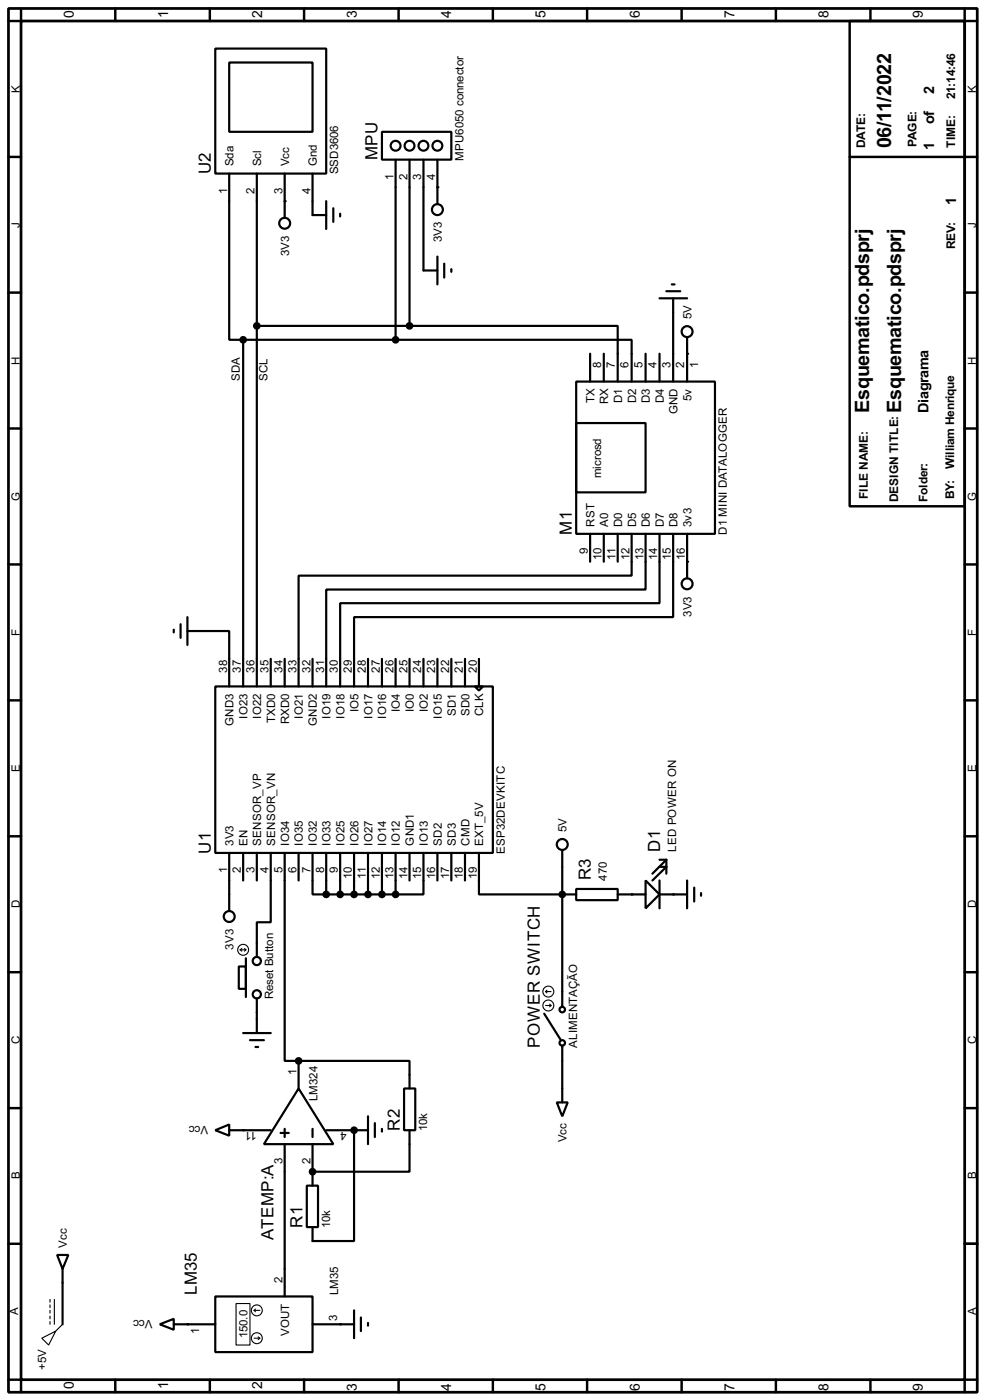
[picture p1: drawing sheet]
<svg xmlns="http://www.w3.org/2000/svg" width="180mm" height="256mm" viewBox="0 0 180 256" stroke-linecap="round" stroke-linejoin="round" font-family="sans-serif">
<path d="M1.6 1.6h177.3v253.5h-177.3zM3.9 3.9h172.7v248.9h-172.7z" fill="none" stroke="#000" stroke-width=".5"/>
<g fill="none" stroke="#000" stroke-width=".45">
<path d="M3.9 1.6v2.3h-2.3M21.1 1.6v2.3M38.4 1.6v2.3M55.7 1.6v2.3M73 1.6v2.3M90.2 1.6v2.3M107.5 1.6v2.3M124.8 1.6v2.3M142 1.6v2.3M155.5 3.9h21.1v88.9h-21.1zM159.3 1.6v2.3M176.6 1.6v2.3h2.3"/>
<path d="M1.6 28.8h2.3M155.5 28.8h23.4M1.6 53.6h2.3M176.6 53.6h2.3M1.6 78.5h2.3M176.6 78.5h2.3M1.6 103.4h2.3M176.6 103.4h2.3M1.6 128.3h2.3M176.6 128.3h2.3M1.6 153.2h2.3M176.6 153.2h2.3"/>
<path d="M1.6 178.1h2.3M176.6 178.1h2.3M1.6 203h2.3M176.6 203h2.3M1.6 227.9h2.3M176.6 227.9h2.3M1.6 252.8h2.3v2.3M21.1 252.8v2.3M38.4 252.8v2.3M55.7 252.8v2.3M73 252.8v2.3M90.2 252.8v2.3"/>
<path d="M107.5 252.8v2.3M124.8 252.8v2.3M142 252.8v2.3M159.3 252.8v2.3M178.9 252.8h-2.3v2.3"/>
</g>
<g fill="none" stroke="#000" stroke-width=".4">
<path d="M39.4 8.9h20.3v22.9h-20.3zM42 11.5h15.2v12.7h-15.2zM42 31.8v30.5h2.5M47 31.8v94M52.1 31.8v8.1M57.2 31.8v7.6h2.5M59.7 36.9v5.1M61 38.2v2.5M62.3 39.2v.5M69.9 24.2h12.7v5.1h-12.7zM72.4 29.3v33M75 29.3v30.4"/>
<path d="M77.5 29.3v20.3h2.6M80.1 29.3v8.1M47 59.7h28M75 59.7h38.1v10.2M80.1 47v5.1M81.3 48.3v2.6M82.6 49.3v.5M120.7 54.7h5.1M122 53.4h2.5M123 52.1h.5M123.2 54.7v15.2M44.5 62.3v63.5"/>
<path d="M44.5 62.3h27.9M72.4 62.3h43.2v7.6M105.5 69.9h25.4v27.9h-25.4zM105.5 77.5h12.7v12.7h-12.7zM108 64.8v5.1M110.5 64.8v5.1M118.2 64.8v5.1M120.7 64.8v5.1M125.8 61.8v8.1M108 97.8v5.1M110.5 97.8v5.1M113.1 97.8v5.1"/>
<path d="M115.6 97.8v7.7h-60.9v20.3M118.2 97.8v10.2h-58.5v17.8M120.7 97.8v12.7h-58.4v15.3M123.2 97.8v15.3h-58.4v12.7M125.8 97.8v8.2M31.8 115.4v.5M33.1 114.4v2.5M34.3 115.6h7.7v10.2M34.3 113.1v5.1M39.4 125.8h50.8v30.5h-50.8zM49.6 120.7v5.1M52.1 120.7v5.1"/>
<path d="M57.2 120.7v5.1M67.4 120.7v5.1M69.9 120.7v5.1M72.4 120.7v5.1M75 120.7v5.1M77.5 120.7v5.1M80.1 120.7v5.1M82.6 120.7v5.1M85.1 120.7v5.1M86.9 125.8h1.5l-.7 .7zM87.7 120.7v5.1M42 156.3v10.6"/>
<path d="M44.5 156.3v5M47 156.3v5M49.6 156.3v12.7h-2.6v6.3M52.1 156.3v38.1h2.6M54.7 156.3v5M57.2 156.3v7.6h2.5M59.7 156.3v7.6M62.3 156.3v7.6M64.8 156.3v7.6M67.4 156.3v7.6M69.9 156.3v7.6M72.4 156.3v7.6"/>
<path d="M75 156.3v5M77.5 156.3v7.6h-5.1M80.1 156.3v5M82.6 156.3v5M85.1 156.3v5M87.7 156.3v7.6h17.8M102.9 155.8v28.7M120.7 158.8h1.3l-2.6 2.5M120.7 157.5h1.3M122 157.5l-2.6 2.6M122 157.5v2.6M43.7 177.1h1.3v4.1h-1.3z"/>
<path d="M45 175.6v7.1M59.7 163.9h12.7M105.5 162.9h7.6v2h-7.6zM113.1 163.9h5.1M118.2 161.3l2.5 2.6-2.5 2.5zM120.7 163.9h5.1M120.7 161.3v5.1M125.8 161.3v5.1M127.1 162.6v2.6M128.3 163.6v.5M44.5 189.3h5.1M45.8 190.6h2.5"/>
<path d="M46.8 191.8h.5M47 182.9v6.4M54.7 199.4l6.3 10.2h-12.7zM54.7 194.4h20.3v5M54.7 194.4v5M74 199.4h2v7.7h-2zM99.6 185.7l3.1 4.9M102.9 191.6v10.4M39.4 207.1l2.6-1.1v2.1zM42 207.1h7.6M51.4 207.6h1.5M52.1 206.8v1.5"/>
<path d="M52.1 209.6v27.9M56.2 217.2h2v7.6h-2zM57.2 206.8v1.5M57.2 209.6v7.6M59.7 207.1h7.7M64.8 207.1v20.3h-7.6v-2.6M67.4 204.5v5.1M68.6 205.8v2.5M69.9 206.8v.5M75 207.1v7.6h-17.8M101.9 202h2l-1 2.5zM10.5 229.9h2l-1 2.6z"/>
<path d="M11.5 232.5v10.1M39.4 237.5h17.8v10.2h-17.8zM29.3 242.6l2.5-1v2zM31.8 242.6h7.6M57.2 242.6h7.6M64.8 240.1v5.1M66.1 241.4v2.5M67.4 242.4v.5"/>
<circle cx="72.4" cy="26.7" r=".9"/>
<circle cx="74.9" cy="26.7" r=".9"/>
<circle cx="77.5" cy="26.7" r=".9"/>
<circle cx="80" cy="38.4" r="1"/>
<circle cx="80" cy="26.7" r=".9"/>
<circle cx="52.1" cy="40.9" r="1"/>
<circle cx="125.7" cy="60.8" r="1"/>
<circle cx="125.7" cy="107" r="1"/>
<circle cx="102.9" cy="154.7" r="1"/>
<circle cx="41.9" cy="167.9" r="1"/>
<circle cx="47" cy="176.1" r=".75"/>
<circle cx="47" cy="182.2" r=".75"/>
<circle cx="102.9" cy="185" r=".5"/>
<circle cx="102.9" cy="191.1" r=".5"/>
</g>
<g fill="#000">
<circle cx="52.1" cy="36.9" r=".2"/>
<circle cx="80.1" cy="34.3" r=".2"/>
<circle cx="125.8" cy="64.8" r=".2"/>
<circle cx="125.8" cy="102.9" r=".2"/>
<circle cx="102.9" cy="163.9" r=".2"/>
<circle cx="115.6" cy="163.9" r=".2"/>
<circle cx="123.2" cy="163.9" r=".2"/>
<circle cx="54.7" cy="194.4" r=".2"/>
<circle cx="44.5" cy="207.1" r=".2"/>
<circle cx="57.2" cy="214.7" r=".2"/>
<circle cx="64.8" cy="207.1" r=".2"/>
<circle cx="34.3" cy="242.6" r=".2"/>
<circle cx="62.3" cy="242.6" r=".2"/>
</g>
<g fill="#000" stroke="#000" stroke-width=".4">
<circle cx="47" cy="59.7" r=".5"/>
<circle cx="74.9" cy="59.7" r=".5"/>
<circle cx="44.5" cy="62.3" r=".5"/>
<circle cx="72.4" cy="62.3" r=".5"/>
<circle cx="59.7" cy="163.9" r=".5"/>
<circle cx="62.2" cy="163.9" r=".5"/>
<circle cx="64.8" cy="163.9" r=".5"/>
<circle cx="67.3" cy="163.9" r=".5"/>
<circle cx="69.9" cy="163.9" r=".5"/>
<circle cx="72.4" cy="163.9" r=".5"/>
<circle cx="102.9" cy="163.9" r=".5"/>
<circle cx="54.6" cy="194.4" r=".5"/>
<circle cx="57.2" cy="214.7" r=".5"/>
<circle cx="64.8" cy="207.1" r=".5"/>
</g>
<g fill="none" stroke="#000" stroke-width=".2">
<path d="M44 174h1M44 174l.3 .3M44.3 173.8l-.3 .2M44.8 173.8l.2 .2M45 174l-.2 .3M99.9 184.2h1M99.9 181.7l.2 .2M99.9 181.7h1M100.1 181.4l-.2 .3M100.6 184l.3 .2M100.9 184.2l-.3 .3M9.2 238.1v.5"/>
<path d="M9.2 239.1v.5M10 238.1v4.5M43.2 238.8h2.6v7.6h-2.6zM46.8 239.8l-.3 .3M7.7 245.2l2.5-1.3-1.3 2.5zM9.2 240.1v.5M9.2 241.1v.5M9.2 242.1v.5M11.5 242.6l-1.3 1.3M46.5 240.1l.3 .2M46.5 240.1h1.1M46.5 245.2h1.1"/>
<path d="M47.3 244.9l.3 .3M47.6 245.2l-.3 .2"/>
<circle cx="44.5" cy="174" r="1"/>
<circle cx="100.3" cy="184.2" r="1"/>
<circle cx="100.3" cy="181.7" r="1"/>
<circle cx="47" cy="240.1" r="1"/>
<circle cx="47" cy="245.2" r="1"/>
</g>
<g font-size="4.1">
<text x="163.1" y="27.2" transform="rotate(-90 163.1 27.2)">06/11/2022</text>
<text x="159.1" y="75.6" transform="rotate(-90 159.1 75.6)">Esquematico.pdsprj</text>
<text x="164.9" y="75.6" transform="rotate(-90 164.9 75.6)">Esquematico.pdsprj</text>
</g>
<g font-size="3.5">
<text x="69.1" y="29.4" transform="rotate(-90 69.1 29.4)">MPU</text>
<text x="38.6" y="31.9" transform="rotate(-90 38.6 31.9)">U2</text>
<text x="104.7" y="97.9" transform="rotate(-90 104.7 97.9)">M1</text>
<text x="120.8" y="156" transform="rotate(-90 120.8 156)">D1</text>
<text x="38.6" y="156.4" transform="rotate(-90 38.6 156.4)">U1</text>
<text x="108.1" y="161.3" transform="rotate(-90 108.1 161.3)">R3</text>
<text x="98.8" y="191.9" transform="rotate(-90 98.8 191.9)">POWER SWITCH</text>
<text x="73.2" y="207.2" transform="rotate(-90 73.2 207.2)">R2</text>
<text x="50" y="227.1" transform="rotate(-90 50 227.1)">ATEMP:A</text>
<text x="55.3" y="224.9" transform="rotate(-90 55.3 224.9)">R1</text>
<text x="36" y="237.2" transform="rotate(-90 36 237.2)">LM35</text>
</g>
<g font-size="3">
<text x="171" y="17.3" transform="rotate(-90 171 17.3)">2</text>
<text x="171" y="22.8" transform="rotate(-90 171 22.8)">of</text>
<text x="171" y="27.4" transform="rotate(-90 171 27.4)">1</text>
<text x="175" y="37.5" transform="rotate(-90 175 37.5)">1</text>
<text x="170" y="75.7" transform="rotate(-90 170 75.7)">Diagrama</text>
</g>
<g font-size="2.9">
<text x="13.5" y="3.3" transform="rotate(-90 13.5 3.3)">0</text>
<text x="30.8" y="3.2" transform="rotate(-90 30.8 3.2)">1</text>
<text x="48" y="3.3" transform="rotate(-90 48 3.3)">2</text>
<text x="65.3" y="3.2" transform="rotate(-90 65.3 3.2)">3</text>
<text x="82.6" y="3.2" transform="rotate(-90 82.6 3.2)">4</text>
<text x="99.8" y="3.2" transform="rotate(-90 99.8 3.2)">5</text>
<text x="117.1" y="3.3" transform="rotate(-90 117.1 3.3)">6</text>
<text x="134.4" y="3.2" transform="rotate(-90 134.4 3.2)">7</text>
<text x="151.7" y="3.3" transform="rotate(-90 151.7 3.3)">8</text>
<text x="168.9" y="3.3" transform="rotate(-90 168.9 3.3)">9</text>
<text x="13.5" y="254.5" transform="rotate(-90 13.5 254.5)">0</text>
<text x="30.7" y="254.5" transform="rotate(-90 30.7 254.5)">1</text>
<text x="48" y="254.5" transform="rotate(-90 48 254.5)">2</text>
<text x="65.3" y="254.8" transform="rotate(-90 65.3 254.8)">3</text>
<text x="82.6" y="254.8" transform="rotate(-90 82.6 254.8)">4</text>
<text x="99.9" y="254.8" transform="rotate(-90 99.9 254.8)">5</text>
<text x="117.1" y="254.7" transform="rotate(-90 117.1 254.7)">6</text>
<text x="134.4" y="254.8" transform="rotate(-90 134.4 254.8)">7</text>
<text x="151.7" y="254.7" transform="rotate(-90 151.7 254.7)">8</text>
<text x="168.9" y="254.8" transform="rotate(-90 168.9 254.8)">9</text>
</g>
<g font-size="2.5">
<text x="174.8" y="18.1" transform="rotate(-90 174.8 18.1)">21:14:46</text>
<text x="158.4" y="27.2" transform="rotate(-90 158.4 27.2)">DATE:</text>
<text x="167.8" y="26.9" transform="rotate(-90 167.8 26.9)">PAGE:</text>
<text x="174.8" y="27.1" transform="rotate(-90 174.8 27.1)">TIME:</text>
<text x="174.8" y="45.7" transform="rotate(-90 174.8 45.7)">REV:</text>
<text x="174.6" y="85.9" transform="rotate(-90 174.6 85.9)">William Henrique</text>
<text x="158.9" y="91.4" transform="rotate(-90 158.9 91.4)">FILE NAME:</text>
<text x="164.4" y="92" transform="rotate(-90 164.4 92)">DESIGN TITLE:</text>
<text x="169.8" y="92" transform="rotate(-90 169.8 92)">Folder:</text>
<text x="174.6" y="91.4" transform="rotate(-90 174.6 91.4)">BY:</text>
</g>
<g font-size="2.4">
<text x="3.6" y="17" transform="rotate(-90 3.6 17)">K</text>
<text x="178.7" y="17" transform="rotate(-90 178.7 17)">K</text>
<text x="84.8" y="29.4" transform="rotate(-90 84.8 29.4)">MPU6050 connector</text>
<text x="41.6" y="35.5" transform="rotate(-90 41.6 35.5)">1</text>
<text x="42.8" y="30.5" transform="rotate(-90 42.8 30.5)">Sda</text>
<text x="46.6" y="35.5" transform="rotate(-90 46.6 35.5)">2</text>
<text x="47.8" y="30.5" transform="rotate(-90 47.8 30.5)">Scl</text>
<text x="51.7" y="35.4" transform="rotate(-90 51.7 35.4)">3</text>
<text x="52.9" y="30.5" transform="rotate(-90 52.9 30.5)">Vcc</text>
<text x="56.8" y="35.4" transform="rotate(-90 56.8 35.4)">4</text>
<text x="58" y="30.5" transform="rotate(-90 58 30.5)">Gnd</text>
<text x="61.9" y="32" transform="rotate(-90 61.9 32)">SSD3606</text>
<text x="72" y="32.9" transform="rotate(-90 72 32.9)">1</text>
<text x="74.6" y="33" transform="rotate(-90 74.6 33)">2</text>
<text x="77.1" y="32.9" transform="rotate(-90 77.1 32.9)">3</text>
<text x="79.7" y="33" transform="rotate(-90 79.7 33)">4</text>
<text x="3.6" y="41.7" transform="rotate(-90 3.6 41.7)">J</text>
<text x="178.7" y="41.7" transform="rotate(-90 178.7 41.7)">J</text>
<text x="52.9" y="47" transform="rotate(-90 52.9 47)">3V3</text>
<text x="80.9" y="44.4" transform="rotate(-90 80.9 44.4)">3V3</text>
<text x="126.6" y="58.5" transform="rotate(-90 126.6 58.5)">5V</text>
<text x="3.6" y="66.8" transform="rotate(-90 3.6 66.8)">H</text>
<text x="43.9" y="69.9" transform="rotate(-90 43.9 69.9)">SDA</text>
<text x="48.9" y="69.9" transform="rotate(-90 48.9 69.9)">SCL</text>
<text x="110" y="67.4" transform="rotate(-90 110 67.4)">8</text>
<text x="112.5" y="67.4" transform="rotate(-90 112.5 67.4)">7</text>
<text x="115" y="67.3" transform="rotate(-90 115 67.3)">6</text>
<text x="117.6" y="67.4" transform="rotate(-90 117.6 67.4)">5</text>
<text x="120.2" y="67.4" transform="rotate(-90 120.2 67.4)">4</text>
<text x="122.7" y="67.4" transform="rotate(-90 122.7 67.4)">3</text>
<text x="125.2" y="67.4" transform="rotate(-90 125.2 67.4)">2</text>
<text x="127.7" y="67.3" transform="rotate(-90 127.7 67.3)">1</text>
<text x="178.7" y="66.8" transform="rotate(-90 178.7 66.8)">H</text>
<text x="108.8" y="73.9" transform="rotate(-90 108.8 73.9)">TX</text>
<text x="111.3" y="74.1" transform="rotate(-90 111.3 74.1)">RX</text>
<text x="113.9" y="73.8" transform="rotate(-90 113.9 73.8)">D1</text>
<text x="116.4" y="73.8" transform="rotate(-90 116.4 73.8)">D2</text>
<text x="119" y="73.8" transform="rotate(-90 119 73.8)">D3</text>
<text x="121.5" y="73.8" transform="rotate(-90 121.5 73.8)">D4</text>
<text x="124" y="75.9" transform="rotate(-90 124 75.9)">GND</text>
<text x="126.6" y="73.4" transform="rotate(-90 126.6 73.4)">5v</text>
<text x="110" y="87.7" transform="rotate(-90 110 87.7)">microsd</text>
<text x="3.6" y="91.8" transform="rotate(-90 3.6 91.8)">G</text>
<text x="178.7" y="91.8" transform="rotate(-90 178.7 91.8)">G</text>
<text x="107.6" y="101.5" transform="rotate(-90 107.6 101.5)">9</text>
<text x="108.8" y="96.5" transform="rotate(-90 108.8 96.5)">RST</text>
<text x="111.3" y="96.5" transform="rotate(-90 111.3 96.5)">A0</text>
<text x="113.9" y="96.5" transform="rotate(-90 113.9 96.5)">D0</text>
<text x="116.4" y="96.5" transform="rotate(-90 116.4 96.5)">D5</text>
<text x="119" y="96.5" transform="rotate(-90 119 96.5)">D6</text>
<text x="121.5" y="96.5" transform="rotate(-90 121.5 96.5)">D7</text>
<text x="124" y="96.5" transform="rotate(-90 124 96.5)">D8</text>
<text x="126.6" y="96.6" transform="rotate(-90 126.6 96.6)">3v3</text>
<text x="133.1" y="98" transform="rotate(-90 133.1 98)">D1 MINI DATALOGGER</text>
<text x="110.1" y="102.7" transform="rotate(-90 110.1 102.7)">10</text>
<text x="112.7" y="102.5" transform="rotate(-90 112.7 102.5)">11</text>
<text x="115.2" y="102.7" transform="rotate(-90 115.2 102.7)">12</text>
<text x="117.8" y="102.7" transform="rotate(-90 117.8 102.7)">13</text>
<text x="120.3" y="102.6" transform="rotate(-90 120.3 102.6)">14</text>
<text x="122.8" y="102.7" transform="rotate(-90 122.8 102.7)">15</text>
<text x="125.4" y="102.7" transform="rotate(-90 125.4 102.7)">16</text>
<text x="126.6" y="113" transform="rotate(-90 126.6 113)">3V3</text>
<text x="3.6" y="116.5" transform="rotate(-90 3.6 116.5)">F</text>
<text x="178.7" y="116.5" transform="rotate(-90 178.7 116.5)">F</text>
<text x="41.5" y="123.2" transform="rotate(-90 41.5 123.2)">38</text>
<text x="44.1" y="123.2" transform="rotate(-90 44.1 123.2)">37</text>
<text x="46.6" y="123.2" transform="rotate(-90 46.6 123.2)">36</text>
<text x="49.2" y="123.2" transform="rotate(-90 49.2 123.2)">35</text>
<text x="51.7" y="123.2" transform="rotate(-90 51.7 123.2)">34</text>
<text x="54.3" y="123.2" transform="rotate(-90 54.3 123.2)">33</text>
<text x="56.8" y="123.2" transform="rotate(-90 56.8 123.2)">32</text>
<text x="59.3" y="123.2" transform="rotate(-90 59.3 123.2)">31</text>
<text x="61.9" y="123.2" transform="rotate(-90 61.9 123.2)">30</text>
<text x="64.4" y="123.2" transform="rotate(-90 64.4 123.2)">29</text>
<text x="67" y="123.2" transform="rotate(-90 67 123.2)">28</text>
<text x="69.5" y="123.2" transform="rotate(-90 69.5 123.2)">27</text>
<text x="72" y="123.2" transform="rotate(-90 72 123.2)">26</text>
<text x="74.6" y="123.2" transform="rotate(-90 74.6 123.2)">25</text>
<text x="77.1" y="123.2" transform="rotate(-90 77.1 123.2)">24</text>
<text x="79.7" y="123.2" transform="rotate(-90 79.7 123.2)">23</text>
<text x="82.2" y="123.2" transform="rotate(-90 82.2 123.2)">22</text>
<text x="84.7" y="123.2" transform="rotate(-90 84.7 123.2)">21</text>
<text x="87.3" y="123.2" transform="rotate(-90 87.3 123.2)">20</text>
<text x="45.3" y="131.7" transform="rotate(-90 45.3 131.7)">IO23</text>
<text x="47.8" y="131.7" transform="rotate(-90 47.8 131.7)">IO22</text>
<text x="55.5" y="131.7" transform="rotate(-90 55.5 131.7)">IO21</text>
<text x="60.5" y="131.7" transform="rotate(-90 60.5 131.7)">IO19</text>
<text x="63.1" y="131.7" transform="rotate(-90 63.1 131.7)">IO18</text>
<text x="65.6" y="130.5" transform="rotate(-90 65.6 130.5)">IO5</text>
<text x="68.2" y="131.7" transform="rotate(-90 68.2 131.7)">IO17</text>
<text x="70.7" y="131.7" transform="rotate(-90 70.7 131.7)">IO16</text>
<text x="73.2" y="130.5" transform="rotate(-90 73.2 130.5)">IO4</text>
<text x="75.8" y="130.5" transform="rotate(-90 75.8 130.5)">IO0</text>
<text x="78.3" y="130.5" transform="rotate(-90 78.3 130.5)">IO2</text>
<text x="80.9" y="131.7" transform="rotate(-90 80.9 131.7)">IO15</text>
<text x="83.4" y="131.2" transform="rotate(-90 83.4 131.2)">SD1</text>
<text x="85.9" y="131.2" transform="rotate(-90 85.9 131.2)">SD0</text>
<text x="88.5" y="131.2" transform="rotate(-90 88.5 131.2)">CLK</text>
<text x="42.8" y="133" transform="rotate(-90 42.8 133)">GND3</text>
<text x="50.4" y="132.5" transform="rotate(-90 50.4 132.5)">TXD0</text>
<text x="52.9" y="132.7" transform="rotate(-90 52.9 132.7)">RXD0</text>
<text x="58" y="133" transform="rotate(-90 58 133)">GND2</text>
<text x="3.6" y="141.4" transform="rotate(-90 3.6 141.4)">E</text>
<text x="178.7" y="141.4" transform="rotate(-90 178.7 141.4)">E</text>
<text x="42.7" y="155" transform="rotate(-90 42.7 155)">3V3</text>
<text x="45.3" y="154.9" transform="rotate(-90 45.3 154.9)">EN</text>
<text x="47.8" y="154.9" transform="rotate(-90 47.8 154.9)">SENSOR_VP</text>
<text x="50.4" y="154.9" transform="rotate(-90 50.4 154.9)">SENSOR_VN</text>
<text x="52.9" y="154.9" transform="rotate(-90 52.9 154.9)">IO34</text>
<text x="55.4" y="154.9" transform="rotate(-90 55.4 154.9)">IO35</text>
<text x="58" y="154.9" transform="rotate(-90 58 154.9)">IO32</text>
<text x="60.5" y="154.9" transform="rotate(-90 60.5 154.9)">IO33</text>
<text x="63.1" y="154.9" transform="rotate(-90 63.1 154.9)">IO25</text>
<text x="65.6" y="154.9" transform="rotate(-90 65.6 154.9)">IO26</text>
<text x="68.2" y="154.9" transform="rotate(-90 68.2 154.9)">IO27</text>
<text x="70.7" y="154.9" transform="rotate(-90 70.7 154.9)">IO14</text>
<text x="73.2" y="154.9" transform="rotate(-90 73.2 154.9)">IO12</text>
<text x="75.8" y="154.9" transform="rotate(-90 75.8 154.9)">GND1</text>
<text x="78.3" y="154.9" transform="rotate(-90 78.3 154.9)">IO13</text>
<text x="80.9" y="154.9" transform="rotate(-90 80.9 154.9)">SD2</text>
<text x="83.4" y="154.9" transform="rotate(-90 83.4 154.9)">SD3</text>
<text x="85.9" y="154.9" transform="rotate(-90 85.9 154.9)">CMD</text>
<text x="88.5" y="154.9" transform="rotate(-90 88.5 154.9)">EXT_5V</text>
<text x="103.7" y="152.5" transform="rotate(-90 103.7 152.5)">5V</text>
<text x="41.6" y="160" transform="rotate(-90 41.6 160)">1</text>
<text x="44.1" y="160" transform="rotate(-90 44.1 160)">2</text>
<text x="46.6" y="160" transform="rotate(-90 46.6 160)">3</text>
<text x="49.2" y="160" transform="rotate(-90 49.2 160)">4</text>
<text x="51.7" y="159.9" transform="rotate(-90 51.7 159.9)">5</text>
<text x="54.3" y="160" transform="rotate(-90 54.3 160)">6</text>
<text x="56.8" y="160" transform="rotate(-90 56.8 160)">7</text>
<text x="59.3" y="160" transform="rotate(-90 59.3 160)">8</text>
<text x="61.9" y="160" transform="rotate(-90 61.9 160)">9</text>
<text x="64.4" y="161.1" transform="rotate(-90 64.4 161.1)">10</text>
<text x="67" y="161" transform="rotate(-90 67 161)">11</text>
<text x="69.5" y="161.1" transform="rotate(-90 69.5 161.1)">12</text>
<text x="72" y="161.1" transform="rotate(-90 72 161.1)">13</text>
<text x="74.6" y="161.1" transform="rotate(-90 74.6 161.1)">14</text>
<text x="77.1" y="161.1" transform="rotate(-90 77.1 161.1)">15</text>
<text x="79.7" y="161.1" transform="rotate(-90 79.7 161.1)">16</text>
<text x="82.2" y="161.1" transform="rotate(-90 82.2 161.1)">17</text>
<text x="84.7" y="161.1" transform="rotate(-90 84.7 161.1)">18</text>
<text x="87.3" y="161.1" transform="rotate(-90 87.3 161.1)">19</text>
<text x="92.4" y="156.4" transform="rotate(-90 92.4 156.4)">ESP32DEVKITC</text>
<text x="111.1" y="161.4" transform="rotate(-90 111.1 161.4)">470</text>
<text x="123.8" y="156" transform="rotate(-90 123.8 156)">LED POWER ON</text>
<text x="3.6" y="166.4" transform="rotate(-90 3.6 166.4)">D</text>
<text x="178.7" y="166.4" transform="rotate(-90 178.7 166.4)">D</text>
<text x="42.8" y="174" transform="rotate(-90 42.8 174)">3V3</text>
<text x="50" y="183.1" transform="rotate(-90 50 183.1)">Reset Button</text>
<text x="3.6" y="191.3" transform="rotate(-90 3.6 191.3)">C</text>
<text x="105.6" y="192" transform="rotate(-90 105.6 192)">ALIMENTAÇÃO</text>
<text x="178.7" y="191.3" transform="rotate(-90 178.7 191.3)">C</text>
<text x="54.3" y="196.9" transform="rotate(-90 54.3 196.9)">1</text>
<text x="58.1" y="201.7" transform="rotate(-90 58.1 201.7)">LM324</text>
<text x="38.1" y="206.3" transform="rotate(-180 38.1 206.3)">Vcc</text>
<text x="47" y="207.5" transform="rotate(-180 47 207.5)">11</text>
<text x="63.4" y="207.5" transform="rotate(-180 63.4 207.5)">4</text>
<text x="78.2" y="207.3" transform="rotate(-90 78.2 207.3)">10k</text>
<text x="103.7" y="209.3" transform="rotate(-90 103.7 209.3)">Vcc</text>
<text x="51.7" y="213.3" transform="rotate(-90 51.7 213.3)">3</text>
<text x="56.8" y="213.3" transform="rotate(-90 56.8 213.3)">2</text>
<text x="3.6" y="216.1" transform="rotate(-90 3.6 216.1)">B</text>
<text x="178.7" y="216.1" transform="rotate(-90 178.7 216.1)">B</text>
<text x="60.4" y="225" transform="rotate(-90 60.4 225)">10k</text>
<text x="12.3" y="228.6" transform="rotate(-90 12.3 228.6)">Vcc</text>
<text x="51.7" y="235" transform="rotate(-90 51.7 235)">2</text>
<text x="61.9" y="237.3" transform="rotate(-90 61.9 237.3)">LM35</text>
<text x="3.4" y="241" transform="rotate(-90 3.4 241)">A</text>
<text x="27.9" y="241.8" transform="rotate(-180 27.9 241.8)">Vcc</text>
<text x="36.4" y="244.4" transform="rotate(-90 36.4 244.4)">1</text>
<text x="45.3" y="245.2" transform="rotate(-90 45.3 245.2)">150.0</text>
<text x="52.9" y="244.8" transform="rotate(-90 52.9 244.8)">VOUT</text>
<text x="61.7" y="242" transform="rotate(-90 61.7 242)">3</text>
<text x="178.7" y="241" transform="rotate(-90 178.7 241)">A</text>
<text x="8.5" y="251" transform="rotate(-90 8.5 251)">+5V</text>
</g>
</svg>
